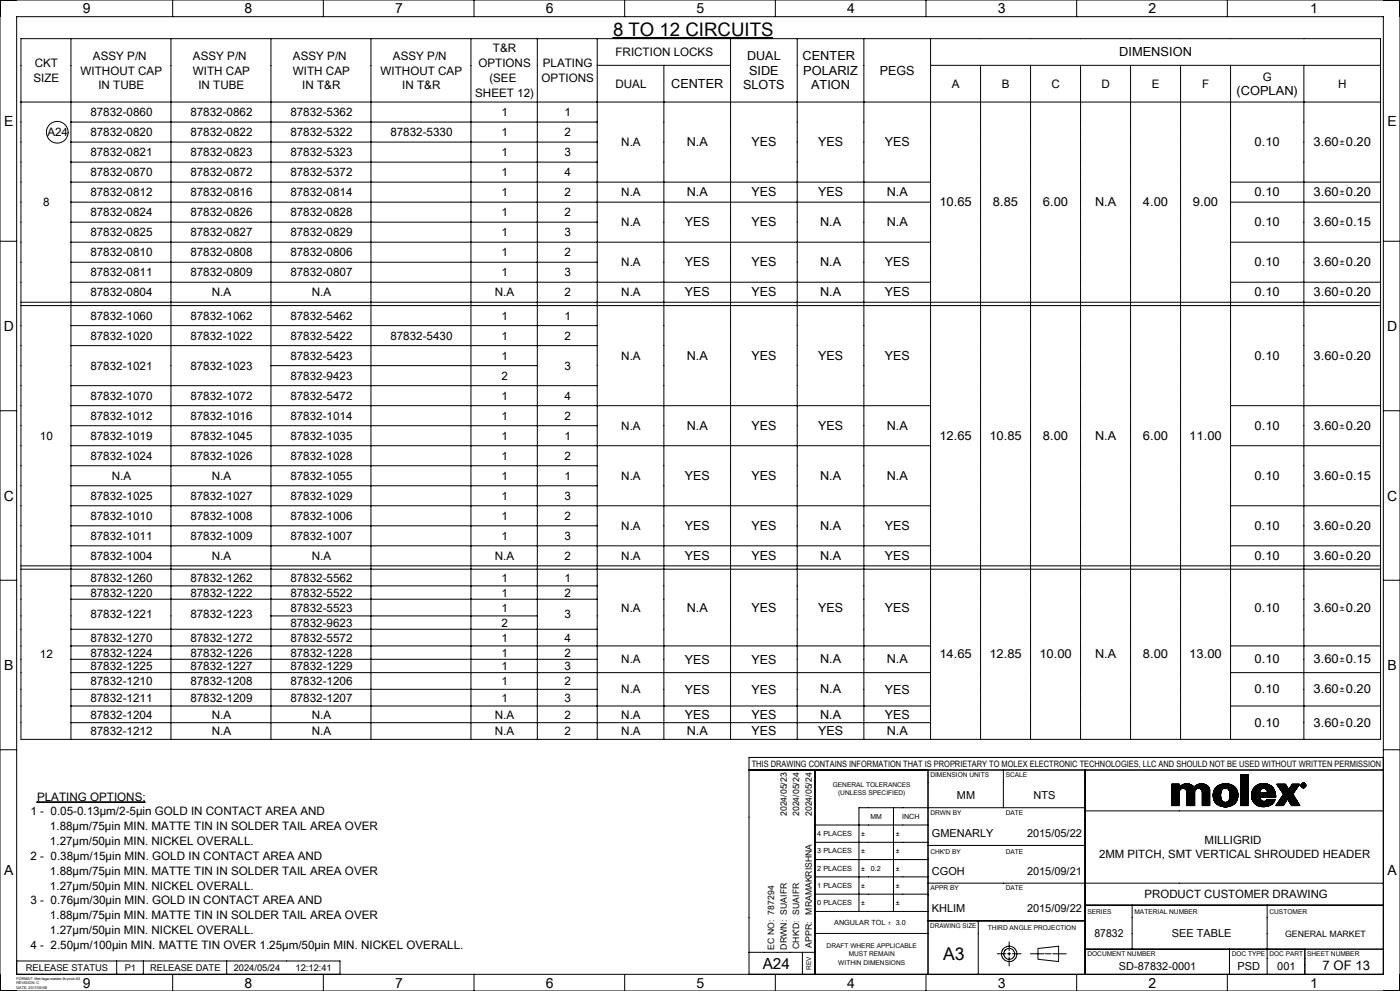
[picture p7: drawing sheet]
<svg xmlns="http://www.w3.org/2000/svg" width="420mm" height="297mm" viewBox="0 0 420 297" stroke-linecap="round" stroke-linejoin="round" font-family="sans-serif">
<g fill="none" stroke="#000" stroke-width=".3">
<path d="M0 0h420v297h-420zM5 5h410v287h-410zM6.3 11.6h407.9v210h-407.9zM21.3 11.6v210M51.3 11.6v210M51.8 0v5M81.3 11.6v210M97 0v5M111.3 11.6v210M141.3 11.6v210M142.2 0v5M161.2 11.6v210"/>
<path d="M179.2 11.6v210M179.2 19.6h40M183.9 11.2h47.7v.3h-47.7zM187.4 0v5M199.2 19.6v202M219.2 11.6v210M232.6 0v5M239.2 11.6v210M259.2 11.6v210M277.8 0v5M279.2 11.6v210M279.2 19.6h135"/>
<path d="M294.2 19.6v202M309.2 19.6v202M323 0v5M324.2 19.6v202M339.2 19.6v202M354.2 19.6v202M368.2 0v5M369.2 19.6v202M391.2 19.6v202M6.3 30.6h407.9M21.3 36.6h157.9M21.3 42.6h157.9"/>
<path d="M21.3 48.6h157.9M21.3 54.6h257.9M369.2 54.6h45M0 72.3h5M21.3 78.6h157.9M21.3 60.6h257.9M21.3 66.6h157.9M21.3 72.6h257.9M369.2 60.6h45M369.2 72.6h45M415 72.3h5M6.3 90.6h407.9"/>
<path d="M6.3 91.6h407.9M21.3 84.6h257.9M21.3 97.6h157.9M369.2 84.6h45M21.3 103.6h157.9M21.3 115.6h157.9M81.3 109.6h79.9M0 123.1h5M21.3 121.6h257.9M21.3 127.6h157.9M21.3 133.6h257.9M21.3 139.6h157.9"/>
<path d="M369.2 121.6h45M369.2 133.6h45M415 123.1h5M21.3 145.6h157.9M21.3 151.6h257.9M21.3 157.6h157.9M369.2 151.6h45M0 173.9h5M6.3 169.6h407.9M6.3 170.6h407.9M21.3 175.6h157.9M21.3 179.6h157.9"/>
<path d="M21.3 163.6h257.9M369.2 163.6h45M415 173.9h5M21.3 188.6h157.9M21.3 193.6h257.9M21.3 197.6h157.9M81.3 184.6h79.9M369.2 193.6h45M21.3 201.6h257.9M21.3 206.6h157.9M21.3 211.6h257.9M21.3 216.6h257.9"/>
<path d="M369.2 201.6h45M369.2 211.6h45M0 224.7h5M224.7 230.8h190.3M244.5 230.8v61.2M278.4 230.8v61.2M301 230.8v11.3M325.5 230.8v61.2M351.6 235l-.1 .2M351.7 235l-.2 .3M351.9 235l-.4 .5 .4-.5M352 235l-.5 .6"/>
<path d="M352.2 235l-.7 .7M352.3 235l-.8 .8M352.3 235l-.8 .9M352.5 235l-1 1M352.6 235l-1.1 1.1M352.7 235l-1.2 1.2M352.8 235l-1.3 1.4M352.9 235l-1.4 1.4M353 235l-1.5 1.5M353.1 235l-1.6 1.7M353.2 235l-1.7 1.8M353.3 235l-1.8 1.8"/>
<path d="M353.4 235l-1.9 2M353.5 235l-2 2.1M353.6 235l-2.1 2.2M353.8 235l-2.3 2.3M353.8 237.4a1.14 1.14 0 0 1 1.1-1.1 1.14 1.14 0 0 1 1.2 1.1M353.8 239.9l-1.5 1.5M353.8 239.8l-1.6 1.6M353.8 239.7l-1.8 1.7M353.8 239.6l-1.8 1.8M353.8 239.5l-1.9 1.9M353.8 239.4l-2.1 2M353.8 239.3l-2.2 2.1"/>
<path d="M353.8 239.1l-2.2 2.3 2.2-2.2M353.8 239l-2.3 2.3M353.8 238.8l-2.3 2.4M353.8 238.8l-2.3 2.3M353.8 238.7l-2.3 2.3M353.8 238.5l-2.3 2.4M353.8 238.4l-2.3 2.4M353.8 238.1l-2.3 2.6M353.8 238l-2.3 2.4M353.8 237.9l-2.3 2.4M353.8 237.8l-2.3 2.3M353.8 237.7l-2.3 2.4"/>
<path d="M353.8 237.6l-2.3 2.4M353.8 237.5l-2.3 2.3M353.8 237.4l-2.3 2.3M353.8 235v.9a2.94 2.94 0 0 1 4.4 0 2.7 2.7 0 0 1 4.7 .9v4.6M353.8 235.6l-2.3 2.3M353.8 235.5l-2.3 2.3M353.8 235.4l-2.3 2.3M353.8 235.3l-2.3 2.3M353.8 235.1l-2.3 2.4M353.8 235.1l-2.3 2.3M353.8 235h-2.3v6.4h2.3v-4M353.8 237.3l-2.3 2.3"/>
<path d="M353.8 235.9l-2.3 2.3M353.8 235.8l-2.3 2.4M353.8 235.7l-2.3 2.3M353.8 237.1l-2.3 2.4M353.9 237l-2.4 2.4M354.1 236.7l-2.6 2.6M354.5 235.3l-3 3M354.7 235.2l-3.2 3.3M355 235.1l-3.5 3.5M355.2 236.3l1.4-1.3-1.3 1.3M355.2 235l-3.7 3.8 3.6-3.8M355.4 235l-3.9 3.9"/>
<path d="M355.5 234.9l-4 4.1M355.7 234.9l-4.2 4.2M355.7 234.9l-4.2 4.3M355.9 234.9l-1.7 1.6M356 237l1.6-1.6-1.6 1.6M356 234.9l-1.5 1.4M356.1 237.4v4M356.1 237.8l2-2-2 2.1M356.1 234.9l-1.4 1.4M356.2 234.9l-1.4 1.4M356.3 234.9l-1.4 1.4M356.4 234.9l-1.4 1.4"/>
<path d="M356.5 234.9l-1.4 1.4M356.7 235l-1.4 1.3M356.8 235l-1.4 1.4M356.9 235l-1.4 1.4M357 235.1l-1.4 1.4 1.5-1.4M357.1 235.1l-1.4 1.4M357.2 235.2l-1.4 1.4M357.3 235.2l-1.5 1.5M357.4 235.3l-1.5 1.5M357.5 235.3l-1.6 1.6M357.7 235.4l-1.7 1.7M357.8 235.5l-1.8 1.7"/>
<path d="M357.8 235.5l-1.7 1.8M357.9 235.6l-1.8 1.7M357.9 235.6l-1.8 1.9M358 235.7l-1.9 1.9M358 235.7l-1.9 2M358.2 235.9l-2.1 2.1M358.4 237.4a1.14 1.14 0 0 1 1.1-1.1 1.14 1.14 0 0 1 1.2 1.1M358.4 237.4v4M358.4 240l-1.5 1.4M358.4 239.9l-1.6 1.5M358.4 239.7l-1.7 1.7M358.4 239.7l-1.8 1.7"/>
<path d="M358.4 239.6l-1.9 1.8M358.4 239.4l-2 2M358.4 239.3l-2.1 2.1M358.4 239.3l-2.2 2.1M358.4 239.1l-2.3 2.3M358.4 239l-2.3 2.4M358.4 238.9l-2.3 2.4M358.4 238.8l-2.3 2.4M358.4 238.7l-2.3 2.4M358.4 238.6l-2.3 2.4M358.4 238.5l-2.3 2.4M358.4 238.4l-2.3 2.4"/>
<path d="M358.4 238.2l-2.3 2.4 2.3-2.3M358.4 238.1l-2.3 2.4M358.4 237.9l-2.3 2.4M358.4 237.9l-2.3 2.3M358.4 237.8l-2.3 2.4M358.4 237.6l-2.3 2.4M358.4 237.5l-2.3 2.4M358.4 237.4l-2.3 2.4M358.4 237.3l-2.3 2.4M358.4 237.2l-2.3 2.4M358.5 237l-2.4 2.5M358.6 236.8l-2.5 2.6"/>
<path d="M358.7 235.5l-2.6 2.6M359.2 235.2l-3.1 3.1 3-3M359.4 235.1l-3.3 3.3M359.6 235l-3.5 3.5M359.7 235l-3.6 3.7M359.8 235l-3.7 3.7M360 234.9l-3.9 3.9M360.1 234.9l-4 4.1M360.2 234.9l-4.1 4.2M360.4 234.9l-4.3 4.3M360.4 234.9l-4.3 4.4M360.5 234.9l-1.5 1.5"/>
<path d="M360.7 234.9l-1.5 1.4M360.7 237.3l1.7-1.6-1.7 1.7M360.7 237.4v4h2.2M360.7 237.6l1.9-1.8-1.9 2M360.8 234.9l-1.4 1.4M360.8 234.9l-1.3 1.4M360.9 234.9l-1.4 1.4M361 235l-1.3 1.3M361.1 235l-1.3 1.3M361.2 235l-1.3 1.3M361.3 235l-1.4 1.3M361.4 235l-1.4 1.4"/>
<path d="M361.4 235.1l-1.3 1.3M361.5 235.1l-1.3 1.3M361.6 235.1l-1.3 1.4 1.4-1.3M361.7 235.2l-1.4 1.4M361.8 235.2l-1.4 1.5M361.9 235.3l-1.5 1.4M361.9 235.3l-1.4 1.5M362 235.4l-1.5 1.4M362.1 235.4l-1.5 1.5M362.2 235.4l-1.6 1.6 1.6-1.5M362.3 235.5l-1.6 1.6M362.3 235.6l-1.6 1.6"/>
<path d="M362.5 235.7l-1.8 1.8M362.6 235.9l-1.9 1.9M362.6 235.9l-1.9 2M362.7 236l-2 2.1M362.7 236.1l-2 2.1M362.8 236.1l-2.1 2.2M362.8 236.2l-2.1 2.2M362.8 236.3l-2.1 2.2M362.9 236.4l-2.2 2.2M362.9 236.5l-2.2 2.2M362.9 236.6l-2.2 2.2M362.9 236.6l-2.2 2.3"/>
<path d="M362.9 239.8l-1.5 1.6 1.5-1.5M362.9 239.7l-1.7 1.7M362.9 239.6l-1.8 1.8M362.9 239.5l-1.9 1.9M362.9 239.4l-2 2M362.9 239.2l-2.1 2.2 2.1-2.1M362.9 239.1l-2.2 2.2M362.9 238.9l-2.2 2.3M362.9 238.9l-2.2 2.2M362.9 238.8l-2.2 2.2M362.9 238.6l-2.2 2.3M362.9 238.3l-2.2 2.3"/>
<path d="M362.9 238.2l-2.2 2.3M362.9 238.1l-2.2 2.3M362.9 238l-2.2 2.3M362.9 237.9l-2.2 2.2M362.9 237.8l-2.2 2.3M362.9 237.7l-2.2 2.3M362.9 237.6l-2.2 2.2M362.9 237.4l-2.2 2.3 2.2-2.2M362.9 237.3l-2.2 2.2M362.9 237.1l-2.2 2.3M362.9 237.1l-2.2 2.2M362.9 237l-2.2 2.3"/>
<path d="M362.9 236.8l-2.2 2.3M362.9 236.7l-2.2 2.3M365 235.8l-.3 .3M365.2 235.6a3.6 3.6 0 0 0-.8 4.6M365.2 235.6a4.2 4.2 0 0 1 5.7 .9M365.2 235.6l-.7 .7M365.5 235.4l-1.2 1.2M365.8 235.3l-1.6 1.5M366 235.2l-1.8 1.8M366.2 235.1l-2.1 2.1M366.2 238.4l-1.8 1.8M366.2 238.2l-1.8 2 1.8-1.8"/>
<path d="M366.2 238.5l-1.7 1.8M366.2 238.1l-1.9 1.9M366.2 238.6l-1.7 1.8M366.2 238l-1.9 2M366.2 237.9l-1.9 2M366.2 238.8l-1.6 1.7M366.2 237.8l-2 2M366.3 237.6l-2.1 2.1M366.3 239l-1.6 1.6M366.3 235.1l-2.2 2.2M366.3 239.1l-1.5 1.6M366.3 237.5l-2.1 2.2"/>
<path d="M366.3 239.2l-1.5 1.5M366.3 239.3l-1.5 1.5M366.3 239.4l-1.4 1.4M366.3 237.2l-2.2 2.4 2.2-2.2M366.4 239.4l-1.5 1.5M366.4 237.1l-2.3 2.3M366.4 235.1l-2.4 2.3M366.4 239.7l-1.3 1.3M366.5 239.8l-1.3 1.3M366.5 236.9l-2.4 2.4M366.6 239.9l-1.3 1.2M366.6 239.9l-1.3 1.3"/>
<path d="M366.6 235l-2.6 2.6M366.7 236.5a1.39 1.39 0 0 1 1.7-.1 1.39 1.39 0 0 1 .6 1.5 2 2 0 0 1-1.3 2.6 1.96 1.96 0 0 1-1.5-2.6zM366.8 235l-2.8 2.7M366.8 235l-2.8 2.8M367 234.9l-3 3.1M367.1 234.9l-3.2 3.2M367.2 234.9l-3.3 3.3M367.3 234.9l-3.4 3.4M367.4 234.9l-3.5 3.5M367.6 234.9l-3.7 3.6M367.7 234.9l-3.8 3.7M367.8 234.9l-3.8 3.8"/>
<path d="M367.9 234.9l-3.9 3.9M368 234.9l-4 4M368.1 234.9l-4.1 4.1M368.2 234.9l-4.2 4.2M368.4 234.9l-4.4 4.3M368.5 235l-1.4 1.3M368.5 236.5l1.2-1.1-1.2 1.2M368.6 235l-1.3 1.2M368.7 235l-1.3 1.2M368.7 235l-1.1 1.2 1.2-1.2M368.9 235.1l-1.2 1.1M369 237.6l1.6-1.6-1.6 1.7"/>
<path d="M369 235.1l-1.2 1.1M369 237.9l1.7-1.7-1.7 1.8M369 235.1l-1.1 1.1M369.1 235.1l-1.1 1.1M369.2 235.2l-1.1 1M369.3 235.2l-1.2 1.1M369.3 235.2l-1 1.1 1.1-1.1M369.5 235.3l-1.2 1.1M369.6 235.3l-1.2 1.1M369.8 235.4l-1.2 1.2M369.9 235.5l-1.3 1.2M370 235.5l-1.3 1.3"/>
<path d="M370.1 235.6l-1.4 1.3M370.1 235.6l-1.3 1.4M370.2 235.7l-1.4 1.3M370.3 235.7l-1.4 1.5M370.4 235.8l-1.5 1.5M370.4 235.9l-1.5 1.5M370.5 235.9l-1.6 1.6M370.7 236.1l-1.7 1.7M370.8 236.3l-1.8 1.8M370.8 236.3l-1.8 1.9M370.9 236.4l-1.9 1.9M370.9 236.5l-1.9 1.9"/>
<path d="M370.9 236.5l.5 1.6-.1 1.1-.4 1M370.9 236.5l-1.9 2M371 236.6l-2 2M371 236.7l-2 2.1M371 240l-1.3 1.3M371.1 236.8l-2.1 2M371.1 236.8l-2.1 2.2M371.1 236.9l-2.2 2.2M371.1 239.8l-1.7 1.7M371.2 237l-2.3 2.3M371.2 237.1l-2.3 2.3M371.2 239.6l-2 1.9"/>
<path d="M371.2 237.1l-2.4 2.4M371.2 237.2l-2.4 2.5M371.2 239.4l-2.1 2.2M371.3 237.3l-4.5 4.4M371.3 239.3l-2.3 2.3M371.3 237.4l-4.4 4.4M371.3 239.2l-2.5 2.5M371.3 237.5l-4.2 4.3M371.3 237.6l-4.1 4.2M371.3 239l-2.7 2.7M371.3 237.7l-4 4.1M371.4 238.9l-2.9 2.8"/>
<path d="M371.4 237.9l-4 3.9M371.4 238.8l-3 3M371.4 237.9l-3.9 3.9M371.4 238.7l-3.1 3.1M371.4 238l-3.8 3.8M371.4 238.1l-3.7 3.7M371.4 238.5l-3.3 3.3M371.4 238.4l-3.4 3.4M371.4 238.4l-3.5 3.4M371.4 238.2l-3.6 3.6M372.2 239.4l2.3-2.3-2.3 2.4M372.2 236.1l2.3-2.3-2.3 2.4"/>
<path d="M372.2 235.2l2.3-2.2-2.3 2.4M372.2 233.7l1.5-1.5-1.5 1.5M372.2 232.2h.1M372.4 232.2l-.2 .2M372.4 232.2l-.2 .3M372.5 232.2l-.3 .4M372.7 232.2l-.5 .5M372.8 232.2l-.6 .7 .6-.7M373 232.2l-.8 .8M373.1 232.2l-.9 1M373.2 232.2l-1 1.1M373.3 232.2l-1.1 1.1"/>
<path d="M373.4 232.2l-1.2 1.2M373.5 232.2l-1.3 1.4M373.8 232.2l-1.6 1.7M373.9 232.2l-1.7 1.8M374 232.2l-1.8 1.9M374.2 232.2l-2 2M374.2 232.2l-2 2.1M374.3 232.2l-2.1 2.2M374.5 232.2l-2.3 2.3M374.5 232.2h-2.3v9.2M374.5 232.2v9.2M374.5 240l-1.5 1.4"/>
<path d="M374.5 239.8l-1.6 1.6 1.6-1.5M374.5 239.7l-1.8 1.7M374.5 239.6l-1.9 1.8M374.5 239.4l-2 2M374.5 239.4l-2.1 2M374.5 239.3l-2.2 2.1M374.5 239.1l-2.3 2.3M374.5 239l-2.3 2.4M374.5 239l-2.3 2.3M374.5 238.8l-2.3 2.4M374.5 238.7l-2.3 2.4M374.5 238.6l-2.3 2.4"/>
<path d="M374.5 238.5l-2.3 2.4M374.5 238.4l-2.3 2.4M374.5 238.3l-2.3 2.4M374.5 238.2l-2.3 2.4M374.5 238.1l-2.3 2.4M374.5 237.9l-2.3 2.4 2.3-2.3M374.5 237.8l-2.3 2.4M374.5 237.6l-2.3 2.4M374.5 237.5l-2.3 2.4M374.5 237.5l-2.3 2.3M374.5 237.3l-2.3 2.4M374.5 237.2l-2.3 2.4"/>
<path d="M374.5 236.9l-2.3 2.4M374.5 236.8l-2.3 2.4M374.5 236.7l-2.3 2.4M374.5 236.6l-2.3 2.4M374.5 236.5l-2.3 2.4M374.5 236.4l-2.3 2.4M374.5 236.3l-2.3 2.4M374.5 236.1l-2.3 2.4M374.5 236.1l-2.3 2.3M374.5 236l-2.3 2.4M374.5 235.8l-2.3 2.4M374.5 235.7l-2.3 2.4"/>
<path d="M374.5 235.5l-2.3 2.5 2.3-2.3M374.5 235.4l-2.3 2.4M374.5 235.3l-2.3 2.4M374.5 235.2l-2.3 2.4M374.5 235.1l-2.3 2.4M374.5 235l-2.3 2.4M374.5 234.9l-2.3 2.4M374.5 234.8l-2.3 2.4M374.5 234.7l-2.3 2.3M374.5 234.6l-2.3 2.4M374.5 234.5l-2.3 2.4M374.5 234.4l-2.3 2.3"/>
<path d="M374.5 234.3l-2.3 2.3M374.5 234.2l-2.3 2.4M374.5 234.1l-2.3 2.3M374.5 233.9l-2.3 2.4M374.5 233.6l-2.3 2.4M374.5 233.5l-2.3 2.4M374.5 233.4l-2.3 2.4M374.5 233.3l-2.3 2.4M374.5 233.2l-2.3 2.4M374.5 233.1l-2.3 2.4M374.5 232.8l-2.3 2.4M374.5 232.7l-2.3 2.4"/>
<path d="M374.5 232.6l-2.3 2.3M374.5 232.4l-2.3 2.4M374.5 232.3l-2.3 2.4 2.3-2.3M375.5 238v1.1l.4 1M375.7 236.9l-.2 1.1M376.8 235.5l-.7 .7M377.2 235.3l-1.3 1.2M377.3 235.2l-1.5 1.5M377.5 235.1l-1.8 1.8M377.7 235.1l-2 2M377.9 235l-2.3 2.2M377.9 237.4l-2.2 2.3"/>
<path d="M377.9 237.5l-2.2 2.3M377.9 237.3l-2.2 2.3M377.9 237.6a1.15 1.15 0 0 1 1.2-1.3 1.15 1.15 0 0 1 1.1 1.3M377.9 237.6h2.3M377.9 239l-1.6 1.7M377.9 235l-2.3 2.3M378 239.1l-1.6 1.7M378 237.2l-2.4 2.4M378 239.2l-1.6 1.6 1.6-1.5M378 237l-2.4 2.5M378 239.3l-1.5 1.6M378 239.4l-1.5 1.5"/>
<path d="M378.1 237.6l-2.3 2.3M378.1 239.5l-1.5 1.5M378.1 234.9l-2.6 2.6M378.1 236.8l-2.5 2.6M378.2 239.6l-1.5 1.5M378.2 239.7l-1.4 1.4M378.2 237.6l-2.4 2.4M378.3 234.9l-2.8 2.8M378.3 239.8l-1.4 1.4M378.4 237.6l-2.6 2.5M378.4 239.9l-1.4 1.3M378.4 234.9l-2.9 2.9"/>
<path d="M378.4 239.9l-1.4 1.4M378.5 237.6l-2.6 2.6M378.5 234.9l-3 3.1M378.6 237.6l-2.7 2.6M378.6 234.9l-3.2 3.1M378.7 237.6l-2.7 2.7 2.8-2.7M378.7 234.8l-3.3 3.3M378.9 234.8l-3.5 3.5M378.9 237.6l-2.8 2.8M379 234.8l-3.6 3.6 3.6-3.6M379.2 234.8l-3.8 3.8M379.2 237.6l-3 3"/>
<path d="M379.3 234.8l-3.9 3.9M379.3 237.6l-3.1 3M379.4 234.9l-3.9 3.9M379.4 237.6l-1.3 1.3M379.5 237.6l-1.3 1.3M379.5 234.9l-4 4M379.6 237.6l-1.4 1.3M379.7 234.9l-4.2 4.1M379.7 238.9l2.4-2.4-2.4 2.4M379.7 237.6l-1.3 1.3M379.8 234.9l-4.3 4.2M379.9 237.6l-1.4 1.3"/>
<path d="M379.9 234.9l-4.3 4.4 4.3-4.4M379.9 236.7l1.3-1.2-1.3 1.2M380 237.6l-1.4 1.3M380 235l-1.6 1.5M380 237.6l-1.2 1.3 1.4-1.3M380.1 235l-1.4 1.4M380.2 239.6l-.1 .1M380.2 235l-1.4 1.3M380.2 235a3.6 3.6 0 0 0-4.5 1.9M380.2 235l1 .4 1 1.2M380.2 237.3l1.5-1.4-1.5 1.5M380.2 235l-1.2 1.3"/>
<path d="M380.3 239.6l-2.2 2.1M380.3 235.1l-1.3 1.2M380.3 239.6l-2.1 2.1M380.4 235.1l-1.2 1.2M380.5 239.6l-2.2 2.1M380.5 235.1l-1.2 1.2M380.5 235.1l-1.1 1.2M380.6 239.6l-2.2 2.1M380.6 235.2l-1.2 1.1M380.7 239.6l-2.2 2.1M380.7 235.2l-1.2 1.2M380.8 239.6l-2.2 2.2"/>
<path d="M380.8 235.2l-1.2 1.2M380.9 235.3l-1.2 1.1M380.9 239.6l-2.2 2.2M380.9 235.3l-1.2 1.2M381 235.3l-1.2 1.3 1.3-1.2M381 239.6l-2.2 2.2M381.1 239.6l-2.2 2.2M381.2 239.6l-2.2 2.2M381.2 235.5l-1.2 1.3M381.3 239.6l-2.2 2.2M381.3 235.6l-1.3 1.2M381.4 235.6l-1.3 1.3 1.3-1.3"/>
<path d="M381.4 239.6l-2.2 2.2M381.5 235.7l-1.4 1.3M381.5 235.7l-1.3 1.4M381.5 239.6l-2.2 2.2M381.6 235.8l-1.4 1.4M381.7 239.6l-2.3 2.2M381.7 239.6l-2.1 2.1M381.7 235.9l-1.5 1.6M381.8 236l-2.9 2.9M381.8 236.1l-2.8 2.8M381.8 239.6l-2.2 2.1M381.9 238.9l.8-.8-.8 .8"/>
<path d="M381.9 236.1l-2.8 2.8M381.9 236.2l-2.7 2.7M382 239.6l-2.2 2.1M382 236.2l-2.7 2.7M382 236.3l-2.6 2.6M382.1 236.4l-2.5 2.5M382.1 239.6l-2.2 2.1M382.1 239.6l-2 2.1M382.2 236.6l-2.3 2.3M382.2 236.6l.5 2.3h-4.8a1.18 1.18 0 0 0 .8 1.2 1.18 1.18 0 0 0 1.4-.5h2.4M382.2 236.6l-2.2 2.3M382.3 236.7l-2.2 2.2"/>
<path d="M382.3 239.6l-2.2 2.1M382.3 236.8l-2.1 2.1M382.3 236.8l-2 2.1M382.3 236.9l-1.9 2M382.4 239.6l-2.1 2M382.4 237l-1.8 1.9 1.8-1.8M382.4 239.9l-1.5 1.5M382.4 237.1l-1.7 1.8M382.5 239.8l-1.7 1.6M382.5 237.2l-1.7 1.7M382.5 237.3l-1.6 1.6M382.5 239.6l-2 2"/>
<path d="M382.5 239.6l-1.9 1.9M382.5 239.6a3.4 3.4 0 0 1-3.9 2.2M382.5 237.4l-1.4 1.5 1.4-1.4M382.6 237.5l-1.4 1.4M382.6 237.6l-1.3 1.3M382.6 237.7l-1.1 1.2M382.6 237.8l-1.1 1.1M382.6 237.9l-1 1M382.7 238l-.9 .9M382.7 238.3l-.6 .6M382.7 238.4l-.5 .5M382.7 238.4l-.4 .5 .4-.4"/>
<path d="M382.7 238.6l-.2 .3M382.7 238.6l-.3 .3M382.7 238.8v.1M382.7 238.8l-.1 .1M383.1 235v.1M383.2 235v.2l.1-.2M383.5 235l-.3 .3M383.6 235l-.3 .4M383.7 235l-.4 .4 .5-.4M383.9 235l-.5 .5M383.9 235l-.5 .6M384 239.5l4.6-4.5-4.7 4.7"/>
<path d="M384.1 235l-.6 .6M384.2 235l-.7 .7M384.3 235l-.7 .8 .8-.8M384.5 235l-.9 .9M384.5 237.2l1.6-1.5-1.5 1.6M384.6 235l-.9 1M384.7 235l-1 1M384.8 235l-1 1.1 1.1-1.1M385 235l-1.2 1.2M385.1 238l-2.3 3.4M385.1 235l-1.2 1.3M385.3 235l-1.4 1.3"/>
<path d="M385.3 235l-1.3 1.4M385.4 235l-1.4 1.5M385.6 235l-1.5 1.5M385.6 235l-1.5 1.6M385.6 235l1 1.6 1.1-1.6M385.6 235h-2.6l2.1 3M385.7 235.1l-1.5 1.7M385.8 235.3l-1.5 1.5M385.8 235.4l-1.5 1.5M385.9 235.4l-1.5 1.6M385.9 235.5l-1.5 1.5M385.9 235.5l-1.4 1.6"/>
<path d="M386 239.9l-1.6 1.5M386 235.6l-1.5 1.6M386.1 235.8l-1.5 1.5M386.1 235.9l-1.4 1.5M386.2 239.6l-1.9 1.8M386.2 236l-1.5 1.5 1.5-1.5M386.3 236.1l-1.5 1.5M386.3 236.1l-1.5 1.6M386.4 236.2l-1.4 1.6M386.5 236.4l-1.5 1.5M386.5 236.5l-1.4 1.5M386.6 236.5l-1.6 1.6"/>
<path d="M387.7 235h2.2l-2.1 3M387.7 235v.1M387.8 235l-.3 .3M387.8 238l2.1 3.4M387.8 238l-1.4 1.6 1.5-1.5M387.9 235l-.7 .7M387.9 238.1l-1.5 1.6M388 238.2l-1.5 1.5M388 238.3l-1.4 1.6M388 235l-1 1.1M388 237.7l-1.7 1.8M388.1 235l-1.3 1.3"/>
<path d="M388.1 238.5l-1.5 1.5M388.2 238.5l-1.5 1.6M388.2 235l-3.4 3.5M388.2 238.6l-1.5 1.5M388.2 238.6l-1.5 1.6M388.3 238.7l-1.5 1.6M388.3 235l-3.8 3.8M388.3 237.3l-4.1 4.1M388.3 238.8l-1.5 1.5M388.4 238.9l-1.5 1.5M388.4 235l-4.1 4.2M388.5 239.1l-1.5 1.5"/>
<path d="M388.5 239.1l-1.5 1.6M388.6 239.2l-1.5 1.5M388.6 239.2l-1.5 1.6M388.6 236.9l-4.5 4.5M388.6 239.3l-1.5 1.6M388.7 239.4l-1.5 1.5M388.7 235l-5 5.1M388.7 239.5l-1.4 1.6M388.7 236.7l-4.7 4.7M388.8 239.6l-1.5 1.6M388.8 235l-5.4 5.5M388.9 239.7l-1.5 1.6"/>
<path d="M388.9 239.8l-1.5 1.5M389 239.8l-1.6 1.6M389 235l-5.8 5.8M389 239.9l-1.5 1.5M389 236.3l-5.1 5.1M389 235l-6 6M389.1 240l-1.5 1.4M389.1 235l-6.3 6.4M389.3 235l-6.5 6.4M389.3 235.9l-5.5 5.5M389.4 235l-6.5 6.4M389.4 235l-6.4 6.4"/>
<path d="M389.6 235l-6.5 6.4M389.6 235.5l-6 5.9M389.7 235l-6.5 6.4M389.7 235.3l-6.1 6.1M389.8 235l-6.5 6.4M389.9 235l-6.4 6.4M390.3 235.4h.1M390.3 235.5h.1M390.3 235.5v.1M390.3 235.2v.2M390.4 235.6h-.1M390.4 235.1l-.1 .1"/>
<path d="M390.4 235.7h.1M390.4 235.7v.1M390.4 235v.1M390.5 235.8h-.1M390.5 235.8v.1M390.5 235.9h.1M390.5 234.8v.1M390.6 236h.1M390.7 236h.1M390.7 236.1h.1M390.7 234.7l-.1 .1M390.7 235h.5"/>
<path d="M390.7 235.7h.2M390.7 235v.7M390.8 235l-.1 .1M390.8 236.1h.1M390.9 236.1h-.1M390.9 235.2v.2M390.9 235.5v.2M390.9 235.2h.2M390.9 235.4h.2M390.9 235.5h.2M390.9 235.7h-.1M390.9 235.6l-.1 .1"/>
<path d="M390.9 235.5l-.2 .2M390.9 235.3l-.2 .1M390.9 235.3l-.2 .2M390.9 235l-.2 .2M390.9 236.1h.1M390.9 235l-.2 .4 .2-.2M391 235.4l-.3 .2M391 236.1h-.1M391 234.7h-.2M391 235.4l-.1 .1M391.1 235l-.2 .2M391.1 235.5h.1"/>
<path d="M391.1 234.7h-.1M391.1 236.1h.1M391.1 235.2v.2M391.1 235.4l-.1 .1M391.1 235l-.1 .2M391.1 234.7h.1M391.2 235.5v.2M391.2 234.7h.1M391.2 235v.4M391.2 235.7h.2M391.2 235l-.1 .2M391.2 235.4l.1 .1"/>
<path d="M391.2 235.1l-.1 .1M391.2 236.1h-.1M391.3 235.1l-.1 .1M391.3 234.7h.1M391.3 235.6v.1M391.3 235.5v.1M391.3 235.6l-.1 .1M391.3 235.5l-.1 .1M391.3 235.7h.1M391.3 235.3l-.1 .2M391.3 235.1l-.3 .4M391.3 235.7h-.1"/>
<path d="M391.3 235.2l-.1 .2M391.4 234.7l-.1 .1M391.4 234.8l.1 .1M391.6 234.9v.1M391.7 235l-.1 .1M391.7 235.1v.1M391.7 235.6l-.4 .5M391.7 235.2h.1M391.7 235.3h.1M391.8 235.5l-.1 .1M391.8 235.3l-.1 .1M391.8 235.4l-.1 .1"/>
<path d="M415 227h-190.3v65M415 224.7h5M11.1 240.3h32.4v.2h-32.4zM244.5 247.3h33.9M244.5 252.4h33.9M244.5 257.6h33.9M268 242.1v31.1M278.4 253.4h47.1M325.5 243h89.5M325.5 242.1h-67.8v31.1M353.8 241.4h-.1M353.8 241.3l-.1 .1"/>
<path d="M353.8 241.2l-.3 .2M353.8 241.1l-.3 .3M353.8 241l-.4 .4M353.8 240.9l-.6 .5M353.8 240.8l-.7 .6M353.8 240.6l-.8 .8M353.8 240.6l-.9 .8M353.8 240.5l-1 .9M353.8 240.3l-1.1 1.1M353.8 240.2l-1.2 1.2M353.8 240.2l-1.3 1.2M353.8 240l-1.4 1.4"/>
<path d="M356.1 241.4h2.3M357.6 241.4l.8-.7-.7 .7M358.4 241.4h.1M358.4 241.3l-.1 .1M358.4 241.2l-.2 .2M358.4 241.1l-.3 .3 .3-.3M358.4 240.9l-.5 .5M358.4 240.8l-.6 .6M358.4 240.5l-.9 .9M358.4 240.4l-1 1M358.4 240.3l-1.2 1.1M358.4 240.2l-1.2 1.2"/>
<path d="M358.4 240.1l-1.3 1.3M360.7 240.7l2.2-2.2-2.2 2.3M362.3 241.4l.6-.5-.6 .5M362.9 241.4h.1M362.9 241.3h.1M362.9 241.2l-.2 .2M362.9 241.1l-.3 .3M362.9 241l-.4 .4M362.9 240.7l-.7 .7M362.9 240.6l-.9 .8M362.9 240.4l-1 1M362.9 240.3l-1.1 1.1"/>
<path d="M362.9 240.3l-1.2 1.1M362.9 240.1l-1.3 1.3M362.9 240l-1.4 1.4M364.4 240.2l.8 .9M364.6 240.5l1.6-1.6-1.6 1.7M365 240.9l1.4-1.3-1.4 1.4M366.2 241.6l1.2-1.1-1.1 1.1M366.6 240l-1.2 1.2M366.7 240.1l-1.2 1.2M366.7 240.1l-1.1 1.2M366.8 240.2l-1.2 1.1M366.9 240.2l-1.2 1.2"/>
<path d="M366.9 240.3l-1.1 1.1M367 240.3l-1.1 1.1M367.1 240.4l-1.2 1.1M367.1 240.4l-1.1 1.1M367.2 240.4l-1.1 1.1M367.5 240.5l-1.2 1.1M367.6 240.5l-1.2 1.1M367.7 240.5l-1.2 1.2M367.8 240.5l-1.2 1.2M367.9 240.4l-1.3 1.3M368.1 240.4l-1.4 1.3M370.8 240.3l-.7 .8"/>
<path d="M370.9 240.2l-1 1M370.9 240.2a4.1 4.1 0 0 1-5.7 .9M372.2 241.4h2.3M374.5 241.4h.1M374.5 241.3v.1M374.5 241.2l-.3 .2M374.5 241.1l-.3 .3M374.5 241.1l-.4 .3M374.5 240.9l-.5 .5M374.5 240.8l-.6 .6M374.5 240.8l-.7 .6M374.5 240.6l-.8 .8"/>
<path d="M374.5 240.5l-.9 .9M374.5 240.4l-1 1M374.5 240.3l-1.1 1.1M374.5 240.2l-1.2 1.2M374.5 240.1l-1.3 1.3M375.9 240.1l1.1 1.2 1.6 .5M376.1 240.5l3-2.9-3 2.9M377.1 241.3l1.5-1.3-1.4 1.4M378.6 240l-1.4 1.4M378.7 240.1l-1.4 1.3M378.8 240.1l-1.4 1.4M378.9 240.1l-1.4 1.4 1.4-1.4"/>
<path d="M379 240.2l-1.4 1.4M379.2 240.2l-1.5 1.4M379.3 240.2l-1.5 1.4M379.4 240.2l-1.5 1.4M379.5 240.1l-1.6 1.6M379.7 240l-1.7 1.7M382.2 240.4l-.8 .8M382.3 240.1l-1.2 1.2M382.8 241.4h2.2l1.3-2 1.2 2M385.1 241.3l-.1 .1M385.2 241.1l-.3 .3M385.3 241l-.5 .4"/>
<path d="M385.5 240.7l-.8 .7M385.7 240.4l-1.1 1M385.8 240.2l-1.3 1.2M386.9 240.5l1.5-1.5-1.5 1.5M387.5 241.4h2.4M388.7 241.4l.8-.7-.8 .7M389.1 240.1l-1.3 1.3M389.2 240.2l-1.3 1.2M389.2 240.2l-1.2 1.2M389.3 240.3l-1.2 1.1M389.3 240.4l-1 1M389.4 240.5l-1 .9"/>
<path d="M389.4 240.6l-.8 .8M389.5 240.8l-.6 .6M389.6 240.8l-.6 .6M389.6 240.9l-.5 .5M389.6 241.4l.2-.1-.1 .1M389.6 240.9l-.4 .5M389.7 241l-.4 .4M389.7 241.1l-.3 .3M389.8 241.1l-.3 .3M389.8 241.2l-.2 .2M389.9 241.3v.1M389.9 241.4h.1"/>
<path d="M244.5 262.8h33.9M244.5 268h33.9M244.5 273.2h33.9M244.5 279.8h33.9M278.4 264.7h136.6M278.4 276h47.1M293.5 276v16M325.5 271.3h89.5M339.6 271.3v13.2M380.1 271.3v20.7M5 288h97v4M35 288v4"/>
<path d="M43 288v4M51.8 292v5M68 288v4M97 292v5M142.2 292v5M187.4 292v5M224.7 285.4h19.8M232.6 292v5M240.7 285.4v6.6M277.8 292v5M299.2 285.8h2.6M302.3 285.8h.9"/>
<path d="M302.7 282.3v2.6M302.7 285.5v.8M302.7 286.8v2.7M303.7 285.8h2.6M309.1 285.8h4.1M311.4 284.3l6.2-.7v4.6l-6.2-.7zM313.5 285.8h1.8M315.8 285.8h4.1M323 292v5M368.2 292v5M368.8 284.5v7.5M391.4 284.5v7.5"/>
<path d="M415 284.5h-89.5"/>
<circle cx="17.2" cy="39.6" r="3.3"/>
<circle cx="391" cy="235.4" r=".7"/>
<circle cx="302.7" cy="285.8" r="2.34"/>
<circle cx="302.8" cy="285.8" r="1.64"/>
</g>
<text font-size="5.6" x="183.9" y="10.7">8 TO 12 CIRCUITS</text>
<text font-size="5.3" x="282.9" y="287.8">A3</text>
<text font-size="4.6" x="228.8" y="290.4">A24</text>
<g font-size="4.2">
<text x="24.9" y="4">9</text>
<text x="73.4" y="4">8</text>
<text x="118.6" y="4">7</text>
<text x="163.8" y="4">6</text>
<text x="209" y="4">5</text>
<text x="254.2" y="4">4</text>
<text x="299.4" y="4">3</text>
<text x="344.6" y="4">2</text>
<text x="393.1" y="4">1</text>
<text x="1.3" y="37.7">E</text>
<text x="416.3" y="37.7">E</text>
<text x="1.1" y="99.2">D</text>
<text x="416.1" y="99.2">D</text>
<text x="1.1" y="150">C</text>
<text x="416.1" y="150">C</text>
<text x="1.3" y="200.8">B</text>
<text x="416.3" y="200.8">B</text>
<text x="1.3" y="262.4">A</text>
<text x="416.3" y="262.4">A</text>
<text x="24.9" y="296">9</text>
<text x="73.4" y="296">8</text>
<text x="118.6" y="296">7</text>
<text x="163.8" y="296">6</text>
<text x="209" y="296">5</text>
<text x="254.2" y="296">4</text>
<text x="299.4" y="296">3</text>
<text x="344.6" y="296">2</text>
<text x="393.1" y="296">1</text>
</g>
<text font-size="3.9" x="396.8" y="290.6">7 OF 13</text>
<g font-size="3.8">
<text x="240.8" y="17.9">CENTER</text>
<text x="335.8" y="16.9">DIMENSION</text>
<text x="224.7" y="22.3">SIDE</text>
<text x="241" y="22.4">POLARIZ</text>
<text x="263.9" y="22.4">PEGS</text>
<text x="201.4" y="26.4">CENTER</text>
<text x="223" y="26.8">SLOTS</text>
<text x="243.3" y="26.8">ATION</text>
<text x="370.9" y="28.6">(COPLAN)</text>
</g>
<g font-size="3.7">
<text x="224.1" y="17.9">DUAL</text>
<text x="206" y="43.8">N.A</text>
<text x="225.4" y="43.9">YES</text>
<text x="245.4" y="43.9">YES</text>
<text x="265.4" y="43.9">YES</text>
<text x="376.4" y="43.8">0.10</text>
<text x="394.1" y="43.8">3.60</text>
<text x="403.7" y="43.8">0.20</text>
<text x="206" y="58.8">N.A</text>
<text x="225.4" y="58.9">YES</text>
<text x="245.4" y="58.9">YES</text>
<text x="266" y="58.8">N.A</text>
<text x="376.4" y="58.8">0.10</text>
<text x="394.1" y="58.8">3.60</text>
<text x="403.7" y="58.8">0.20</text>
<text x="281.8" y="61.8">10.65</text>
<text x="297.9" y="61.8">8.85</text>
<text x="312.9" y="61.8">6.00</text>
<text x="328.5" y="61.8">N.A</text>
<text x="342.9" y="61.8">4.00</text>
<text x="357.9" y="61.8">9.00</text>
<text x="205.4" y="67.9">YES</text>
<text x="225.4" y="67.9">YES</text>
<text x="246" y="67.8">N.A</text>
<text x="266" y="67.8">N.A</text>
<text x="376.4" y="67.8">0.10</text>
<text x="394.1" y="67.8">3.60</text>
<text x="403.7" y="67.8">0.15</text>
<text x="205.4" y="79.9">YES</text>
<text x="225.4" y="79.9">YES</text>
<text x="246" y="79.8">N.A</text>
<text x="265.4" y="79.9">YES</text>
<text x="376.4" y="79.8">0.10</text>
<text x="394.1" y="79.8">3.60</text>
<text x="403.7" y="79.8">0.20</text>
<text x="205.4" y="88.9">YES</text>
<text x="225.4" y="88.9">YES</text>
<text x="246" y="88.8">N.A</text>
<text x="265.4" y="88.9">YES</text>
<text x="376.4" y="88.8">0.10</text>
<text x="394.1" y="88.8">3.60</text>
<text x="403.7" y="88.8">0.20</text>
<text x="206" y="107.8">N.A</text>
<text x="225.4" y="107.9">YES</text>
<text x="245.4" y="107.9">YES</text>
<text x="265.4" y="107.9">YES</text>
<text x="376.4" y="107.8">0.10</text>
<text x="394.1" y="107.8">3.60</text>
<text x="403.7" y="107.8">0.20</text>
<text x="206" y="128.8">N.A</text>
<text x="225.4" y="128.9">YES</text>
<text x="245.4" y="128.9">YES</text>
<text x="266" y="128.8">N.A</text>
<text x="281.8" y="131.8">12.65</text>
<text x="296.8" y="131.8">10.85</text>
<text x="312.9" y="131.8">8.00</text>
<text x="328.5" y="131.8">N.A</text>
<text x="342.9" y="131.8">6.00</text>
<text x="356.8" y="131.8">11.00</text>
<text x="376.4" y="128.8">0.10</text>
<text x="394.1" y="128.8">3.60</text>
<text x="403.7" y="128.8">0.20</text>
<text x="205.4" y="143.9">YES</text>
<text x="225.4" y="143.9">YES</text>
<text x="246" y="143.8">N.A</text>
<text x="266" y="143.8">N.A</text>
<text x="376.4" y="143.8">0.10</text>
<text x="394.1" y="143.8">3.60</text>
<text x="403.7" y="143.8">0.15</text>
<text x="205.4" y="158.9">YES</text>
<text x="225.4" y="158.9">YES</text>
<text x="246" y="158.8">N.A</text>
<text x="265.4" y="158.9">YES</text>
<text x="376.4" y="158.8">0.10</text>
<text x="394.1" y="158.8">3.60</text>
<text x="403.7" y="158.8">0.20</text>
<text x="205.4" y="167.9">YES</text>
<text x="225.4" y="167.9">YES</text>
<text x="246" y="167.8">N.A</text>
<text x="265.4" y="167.9">YES</text>
<text x="376.4" y="167.8">0.10</text>
<text x="394.1" y="167.8">3.60</text>
<text x="403.7" y="167.8">0.20</text>
<text x="206" y="183.3">N.A</text>
<text x="225.4" y="183.4">YES</text>
<text x="245.4" y="183.4">YES</text>
<text x="265.4" y="183.4">YES</text>
<text x="376.4" y="183.3">0.10</text>
<text x="394.1" y="183.3">3.60</text>
<text x="403.7" y="183.3">0.20</text>
<text x="281.8" y="197.3">14.65</text>
<text x="296.8" y="197.3">12.85</text>
<text x="311.8" y="197.3">10.00</text>
<text x="328.5" y="197.3">N.A</text>
<text x="342.9" y="197.3">8.00</text>
<text x="356.8" y="197.3">13.00</text>
<text x="205.4" y="198.9">YES</text>
<text x="225.4" y="198.9">YES</text>
<text x="246" y="198.8">N.A</text>
<text x="266" y="198.8">N.A</text>
<text x="376.4" y="198.8">0.10</text>
<text x="394.1" y="198.8">3.60</text>
<text x="403.7" y="198.8">0.15</text>
<text x="205.4" y="207.9">YES</text>
<text x="225.4" y="207.9">YES</text>
<text x="246" y="207.8">N.A</text>
<text x="265.4" y="207.9">YES</text>
<text x="376.4" y="207.8">0.10</text>
<text x="394.1" y="207.8">3.60</text>
<text x="403.7" y="207.8">0.20</text>
<text x="205.4" y="215.4">YES</text>
<text x="225.4" y="215.4">YES</text>
<text x="246" y="215.3">N.A</text>
<text x="265.4" y="215.4">YES</text>
<text x="206" y="220.3">N.A</text>
<text x="225.4" y="220.4">YES</text>
<text x="245.4" y="220.4">YES</text>
<text x="266" y="220.3">N.A</text>
<text x="376.4" y="217.8">0.10</text>
<text x="394.1" y="217.8">3.60</text>
<text x="403.7" y="217.8">0.20</text>
</g>
<g font-size="3.5">
<text x="27.9" y="17.9">ASSY P/N</text>
<text x="57.9" y="17.9">ASSY P/N</text>
<text x="87.9" y="17.9">ASSY P/N</text>
<text x="117.9" y="17.9">ASSY P/N</text>
<text x="147.9" y="15.7">T&amp;R</text>
<text x="184.7" y="16.9">FRICTION LOCKS</text>
<text x="10.4" y="20.1">CKT</text>
<text x="24.2" y="22.4">WITHOUT CAP</text>
<text x="57.9" y="22.4">WITH CAP</text>
<text x="87.9" y="22.4">WITH CAP</text>
<text x="114.2" y="22.4">WITHOUT CAP</text>
<text x="143.5" y="20.1">OPTIONS</text>
<text x="162.8" y="20.1">PLATING</text>
<text x="10" y="24.6">SIZE</text>
<text x="29.5" y="26.8">IN TUBE</text>
<text x="59.5" y="26.8">IN TUBE</text>
<text x="90.7" y="26.8">IN T&amp;R</text>
<text x="120.7" y="26.8">IN T&amp;R</text>
<text x="142.5" y="29">SHEET 12)</text>
<text x="146.8" y="24.6">(SEE</text>
<text x="162.5" y="24.6">OPTIONS</text>
<text x="184.6" y="26.3">DUAL</text>
<text x="285.5" y="26.3">A</text>
<text x="300.5" y="26.3">B</text>
<text x="315.4" y="26.4">C</text>
<text x="330.4" y="26.3">D</text>
<text x="345.5" y="26.3">E</text>
<text x="360.6" y="26.3">F</text>
<text x="378.8" y="24.1">G</text>
<text x="401.4" y="26.3">H</text>
<text x="27.1" y="34.8">87832-0860</text>
<text x="57.1" y="34.8">87832-0862</text>
<text x="87.1" y="34.8">87832-5362</text>
<text x="150.4" y="34.8">1</text>
<text x="169.3" y="34.8">1</text>
<text x="14.2" y="40.9">A24</text>
<text x="27.1" y="40.8">87832-0820</text>
<text x="57.1" y="40.8">87832-0822</text>
<text x="87.1" y="40.8">87832-5322</text>
<text x="117.1" y="40.8">87832-5330</text>
<text x="150.4" y="40.8">1</text>
<text x="169.3" y="40.8">2</text>
<text x="27.1" y="46.8">87832-0821</text>
<text x="57.1" y="46.8">87832-0823</text>
<text x="87.1" y="46.8">87832-5323</text>
<text x="150.4" y="46.8">1</text>
<text x="169.3" y="46.8">3</text>
<text x="186.4" y="43.8">N.A</text>
<text x="27.1" y="52.8">87832-0870</text>
<text x="57.1" y="52.8">87832-0872</text>
<text x="87.1" y="52.8">87832-5372</text>
<text x="150.4" y="52.8">1</text>
<text x="169.3" y="52.8">4</text>
<text x="27.1" y="58.8">87832-0812</text>
<text x="57.1" y="58.8">87832-0816</text>
<text x="87.1" y="58.8">87832-0814</text>
<text x="150.4" y="58.8">1</text>
<text x="169.3" y="58.8">2</text>
<text x="186.4" y="58.8">N.A</text>
<text x="12.9" y="61.8">8</text>
<text x="27.1" y="64.8">87832-0824</text>
<text x="57.1" y="64.8">87832-0826</text>
<text x="87.1" y="64.8">87832-0828</text>
<text x="150.4" y="64.8">1</text>
<text x="169.3" y="64.8">2</text>
<text x="27.1" y="70.8">87832-0825</text>
<text x="57.1" y="70.8">87832-0827</text>
<text x="87.1" y="70.8">87832-0829</text>
<text x="150.4" y="70.8">1</text>
<text x="169.3" y="70.8">3</text>
<text x="186.4" y="67.8">N.A</text>
<text x="27.1" y="76.8">87832-0810</text>
<text x="57.1" y="76.8">87832-0808</text>
<text x="87.1" y="76.8">87832-0806</text>
<text x="150.4" y="76.8">1</text>
<text x="169.3" y="76.8">2</text>
<text x="27.1" y="82.8">87832-0811</text>
<text x="57.1" y="82.8">87832-0809</text>
<text x="87.1" y="82.8">87832-0807</text>
<text x="150.4" y="82.8">1</text>
<text x="169.3" y="82.8">3</text>
<text x="186.4" y="79.8">N.A</text>
<text x="27.1" y="88.8">87832-0804</text>
<text x="63.5" y="88.8">N.A</text>
<text x="93.5" y="88.8">N.A</text>
<text x="148.5" y="88.8">N.A</text>
<text x="169.3" y="88.8">2</text>
<text x="186.4" y="88.8">N.A</text>
<text x="27.1" y="95.8">87832-1060</text>
<text x="57.1" y="95.8">87832-1062</text>
<text x="87.1" y="95.8">87832-5462</text>
<text x="150.4" y="95.8">1</text>
<text x="169.3" y="95.8">1</text>
<text x="27.1" y="101.8">87832-1020</text>
<text x="57.1" y="101.8">87832-1022</text>
<text x="87.1" y="101.8">87832-5422</text>
<text x="117.1" y="101.8">87832-5430</text>
<text x="150.4" y="101.8">1</text>
<text x="169.3" y="101.8">2</text>
<text x="87.1" y="107.8">87832-5423</text>
<text x="150.4" y="107.8">1</text>
<text x="186.4" y="107.8">N.A</text>
<text x="27.1" y="110.8">87832-1021</text>
<text x="57.1" y="110.8">87832-1023</text>
<text x="87.1" y="113.8">87832-9423</text>
<text x="150.4" y="113.8">2</text>
<text x="169.3" y="110.8">3</text>
<text x="27.1" y="119.8">87832-1070</text>
<text x="57.1" y="119.8">87832-1072</text>
<text x="87.1" y="119.8">87832-5472</text>
<text x="150.4" y="119.8">1</text>
<text x="169.3" y="119.8">4</text>
<text x="27.1" y="125.8">87832-1012</text>
<text x="57.1" y="125.8">87832-1016</text>
<text x="87.1" y="125.8">87832-1014</text>
<text x="150.4" y="125.8">1</text>
<text x="169.3" y="125.8">2</text>
<text x="12" y="131.8">10</text>
<text x="27.1" y="131.8">87832-1019</text>
<text x="57.1" y="131.8">87832-1045</text>
<text x="87.1" y="131.8">87832-1035</text>
<text x="150.4" y="131.8">1</text>
<text x="169.3" y="131.8">1</text>
<text x="186.4" y="128.8">N.A</text>
<text x="27.1" y="137.8">87832-1024</text>
<text x="57.1" y="137.8">87832-1026</text>
<text x="87.1" y="137.8">87832-1028</text>
<text x="150.4" y="137.8">1</text>
<text x="169.3" y="137.8">2</text>
<text x="33.5" y="143.8">N.A</text>
<text x="63.5" y="143.8">N.A</text>
<text x="87.1" y="143.8">87832-1055</text>
<text x="150.4" y="143.8">1</text>
<text x="169.3" y="143.8">1</text>
<text x="186.4" y="143.8">N.A</text>
<text x="27.1" y="149.8">87832-1025</text>
<text x="57.1" y="149.8">87832-1027</text>
<text x="87.1" y="149.8">87832-1029</text>
<text x="150.4" y="149.8">1</text>
<text x="169.3" y="149.8">3</text>
<text x="27.1" y="155.8">87832-1010</text>
<text x="57.1" y="155.8">87832-1008</text>
<text x="87.1" y="155.8">87832-1006</text>
<text x="150.4" y="155.8">1</text>
<text x="169.3" y="155.8">2</text>
<text x="27.1" y="161.8">87832-1011</text>
<text x="57.1" y="161.8">87832-1009</text>
<text x="87.1" y="161.8">87832-1007</text>
<text x="150.4" y="161.8">1</text>
<text x="169.3" y="161.8">3</text>
<text x="186.4" y="158.8">N.A</text>
<text x="27.1" y="167.8">87832-1004</text>
<text x="63.5" y="167.8">N.A</text>
<text x="93.5" y="167.8">N.A</text>
<text x="148.5" y="167.8">N.A</text>
<text x="169.3" y="167.8">2</text>
<text x="186.4" y="167.8">N.A</text>
<text x="27.1" y="174.3">87832-1260</text>
<text x="27.1" y="178.8">87832-1220</text>
<text x="57.1" y="174.3">87832-1262</text>
<text x="57.1" y="178.8">87832-1222</text>
<text x="87.1" y="174.3">87832-5562</text>
<text x="87.1" y="178.8">87832-5522</text>
<text x="150.4" y="174.3">1</text>
<text x="150.4" y="178.8">1</text>
<text x="169.3" y="174.3">1</text>
<text x="169.3" y="178.8">2</text>
<text x="27.1" y="185.3">87832-1221</text>
<text x="57.1" y="185.3">87832-1223</text>
<text x="87.1" y="183.3">87832-5523</text>
<text x="150.4" y="183.3">1</text>
<text x="169.3" y="185.3">3</text>
<text x="186.4" y="183.3">N.A</text>
<text x="87.1" y="187.8">87832-9623</text>
<text x="150.4" y="187.8">2</text>
<text x="12" y="197.3">12</text>
<text x="27.1" y="192.3">87832-1270</text>
<text x="27.1" y="196.8">87832-1224</text>
<text x="57.1" y="192.3">87832-1272</text>
<text x="57.1" y="196.8">87832-1226</text>
<text x="87.1" y="192.3">87832-5572</text>
<text x="87.1" y="196.8">87832-1228</text>
<text x="150.4" y="192.3">1</text>
<text x="150.4" y="196.8">1</text>
<text x="169.3" y="192.3">4</text>
<text x="169.3" y="196.8">2</text>
<text x="27.1" y="200.8">87832-1225</text>
<text x="57.1" y="200.8">87832-1227</text>
<text x="87.1" y="200.8">87832-1229</text>
<text x="150.4" y="200.8">1</text>
<text x="169.3" y="200.8">3</text>
<text x="186.4" y="198.8">N.A</text>
<text x="27.1" y="205.3">87832-1210</text>
<text x="57.1" y="205.3">87832-1208</text>
<text x="87.1" y="205.3">87832-1206</text>
<text x="150.4" y="205.3">1</text>
<text x="169.3" y="205.3">2</text>
<text x="186.4" y="207.8">N.A</text>
<text x="27.1" y="210.3">87832-1211</text>
<text x="27.1" y="215.3">87832-1204</text>
<text x="57.1" y="210.3">87832-1209</text>
<text x="63.5" y="215.3">N.A</text>
<text x="87.1" y="210.3">87832-1207</text>
<text x="93.5" y="215.3">N.A</text>
<text x="148.5" y="215.3">N.A</text>
<text x="150.4" y="210.3">1</text>
<text x="169.3" y="210.3">3</text>
<text x="169.3" y="215.3">2</text>
<text x="186.4" y="215.3">N.A</text>
<text x="27.1" y="220.3">87832-1212</text>
<text x="63.5" y="220.3">N.A</text>
<text x="93.5" y="220.3">N.A</text>
<text x="148.5" y="220.3">N.A</text>
<text x="169.3" y="220.3">2</text>
<text x="186.4" y="220.3">N.A</text>
<text x="11.1" y="240">PLATING OPTIONS:</text>
<text x="9.2" y="244.4">1 - 0.05-0.13µm/2-5µin GOLD IN CONTACT AREA AND</text>
<text x="15" y="248.8">1.88µm/75µin MIN. MATTE TIN IN SOLDER TAIL AREA OVER</text>
<text x="9.2" y="257.7">2 - 0.38µm/15µin MIN. GOLD IN CONTACT AREA AND</text>
<text x="15" y="253.3">1.27µm/50µin MIN. NICKEL OVERALL.</text>
<text x="15" y="262.2">1.88µm/75µin MIN. MATTE TIN IN SOLDER TAIL AREA OVER</text>
<text x="15" y="266.6">1.27µm/50µin MIN. NICKEL OVERALL.</text>
<text x="9.2" y="271">3 - 0.76µm/30µin MIN. GOLD IN CONTACT AREA AND</text>
<text x="15" y="275.5">1.88µm/75µin MIN. MATTE TIN IN SOLDER TAIL AREA OVER</text>
<text x="15" y="279.9">1.27µm/50µin MIN. NICKEL OVERALL.</text>
<text x="9.2" y="284.3">4 - 2.50µm/100µin MIN. MATTE TIN OVER 1.25µm/50µin MIN. NICKEL OVERALL.</text>
</g>
<g font-size="3.4">
<text x="329.7" y="257.3">2MM PITCH, SMT VERTICAL SHROUDED HEADER</text>
<text x="361.4" y="252.9">MILLIGRID</text>
<text x="343.4" y="269.2">PRODUCT CUSTOMER DRAWING</text>
</g>
<g font-size="3.3">
<text x="287.1" y="239.5">MM</text>
<text x="310.1" y="239.5">NTS</text>
<text x="279.6" y="250.8">GMENARLY</text>
<text x="308.1" y="250.8">2015/05/22</text>
<text x="279.6" y="262.1">CGOH</text>
<text x="308.1" y="262.1">2015/09/21</text>
<text x="279.6" y="273.4">KHLIM</text>
<text x="308.1" y="273.4">2015/09/22</text>
<text x="328.4" y="280.9">87832</text>
<text x="351.5" y="281">SEE TABLE</text>
<text x="335.7" y="290.8">SD-87832-0001</text>
<text x="371.2" y="290.8">PSD</text>
<text x="383.2" y="290.8">001</text>
</g>
<g font-size="3.1">
<text x="401.9" y="43.8">±</text>
<text x="401.9" y="58.8">±</text>
<text x="401.9" y="67.8">±</text>
<text x="401.9" y="79.8">±</text>
<text x="401.9" y="88.8">±</text>
<text x="401.9" y="107.8">±</text>
<text x="401.9" y="128.8">±</text>
<text x="401.9" y="143.8">±</text>
<text x="401.9" y="158.8">±</text>
<text x="401.9" y="167.8">±</text>
<text x="401.9" y="183.3">±</text>
<text x="401.9" y="198.8">±</text>
<text x="401.9" y="207.8">±</text>
<text x="401.9" y="217.8">±</text>
</g>
<g font-size="2.8">
<text x="7.8" y="291">RELEASE STATUS</text>
<text x="37.4" y="291">P1</text>
<text x="45" y="291">RELEASE DATE</text>
<text x="70.1" y="291">2024/05/24</text>
<text x="88.7" y="291">12:12:41</text>
</g>
<g font-size="2.6">
<text x="225.5" y="229.8">THIS DRAWING CONTAINS INFORMATION THAT IS PROPRIETARY TO MOLEX ELECTRONIC TECHNOLOGIES, LLC AND SHOULD NOT BE USED WITHOUT WRITTEN PERMISSION</text>
<text x="236" y="244.6" transform="rotate(-90 236 244.6)">2024/05/23</text>
<text x="239.8" y="244.6" transform="rotate(-90 239.8 244.6)">2024/05/24</text>
<text x="243.6" y="244.6" transform="rotate(-90 243.6 244.6)">2024/05/24</text>
<text x="243.6" y="274.1" transform="rotate(-90 243.6 274.1)">MRAMAKRISHNA</text>
<text x="385.5" y="280.7">GENERAL MARKET</text>
<text x="232.3" y="284.6" transform="rotate(-90 232.3 284.6)">EC NO: 787294</text>
<text x="236" y="284.6" transform="rotate(-90 236 284.6)">DRWN: SUAIFR</text>
<text x="239.8" y="284.4" transform="rotate(-90 239.8 284.4)">CHK'D: SUAIFR</text>
<text x="243.5" y="284.1" transform="rotate(-90 243.5 284.1)">APPR:</text>
</g>
<g font-size="2.1">
<text x="261.2" y="245.4">MM</text>
<text x="270.6" y="245.4">INCH</text>
<text x="245.2" y="250.6">4 PLACES</text>
<text x="245.2" y="255.7">3 PLACES</text>
<text x="245.2" y="260.9">2 PLACES</text>
<text x="261.2" y="260.9">0.2</text>
<text x="245.2" y="266.1">1 PLACES</text>
<text x="245.2" y="271.3">0 PLACES</text>
<text x="250.2" y="277.2">ANGULAR TOL</text>
<text x="268.7" y="277.2">3.0</text>
</g>
<g font-size="2">
<text x="279.1" y="232.9">DIMENSION UNITS</text>
<text x="301.7" y="232.9">SCALE</text>
<text x="249.8" y="235.9">GENERAL TOLERANCES</text>
<text x="251.4" y="238.4">(UNLESS SPECIFIED)</text>
<text x="279.1" y="244.2">DRWN BY</text>
<text x="301.7" y="244.2">DATE</text>
<text x="258.4" y="250.6">±</text>
<text x="268.7" y="250.6">±</text>
<text x="258.4" y="255.7">±</text>
<text x="268.7" y="255.7">±</text>
<text x="279.1" y="256">CHK'D BY</text>
<text x="301.7" y="256">DATE</text>
<text x="258.4" y="260.9">±</text>
<text x="268.7" y="260.9">±</text>
<text x="258.4" y="266.1">±</text>
<text x="268.7" y="266.1">±</text>
<text x="279.1" y="266.8">APPR BY</text>
<text x="301.7" y="266.8">DATE</text>
<text x="258.4" y="271.3">±</text>
<text x="268.7" y="271.3">±</text>
<text x="326.2" y="273.9">SERIES</text>
<text x="340.3" y="273.9">MATERIAL NUMBER</text>
<text x="380.8" y="273.9">CUSTOMER</text>
<text x="279.1" y="278.1">DRAWING SIZE</text>
<text x="296.3" y="278.6">THIRD ANGLE PROJECTION</text>
<text x="248" y="284.1">DRAFT WHERE APPLICABLE</text>
<text x="254.6" y="286.6">MUST REMAIN</text>
<text x="326.2" y="286.6">DOCUMENT NUMBER</text>
<text x="369.5" y="286.6">DOC TYPE</text>
<text x="380.8" y="286.6">DOC PART</text>
<text x="392.2" y="286.6">SHEET NUMBER</text>
<text x="243.3" y="290.7" transform="rotate(-90 243.3 290.7)">REV</text>
<text x="251.5" y="289.1">WITHIN DIMENSIONS</text>
</g>
<text font-size="1.8" x="266.4" y="277.2">±</text>
<g font-size="1.1">
<text x="5" y="293.6">FORMAT: Met-lega-master-tb-prod-A3</text>
<text x="5" y="295">REVISION: C</text>
<text x="5" y="296.4">DATE: 2017/02/06</text>
</g>
</svg>
